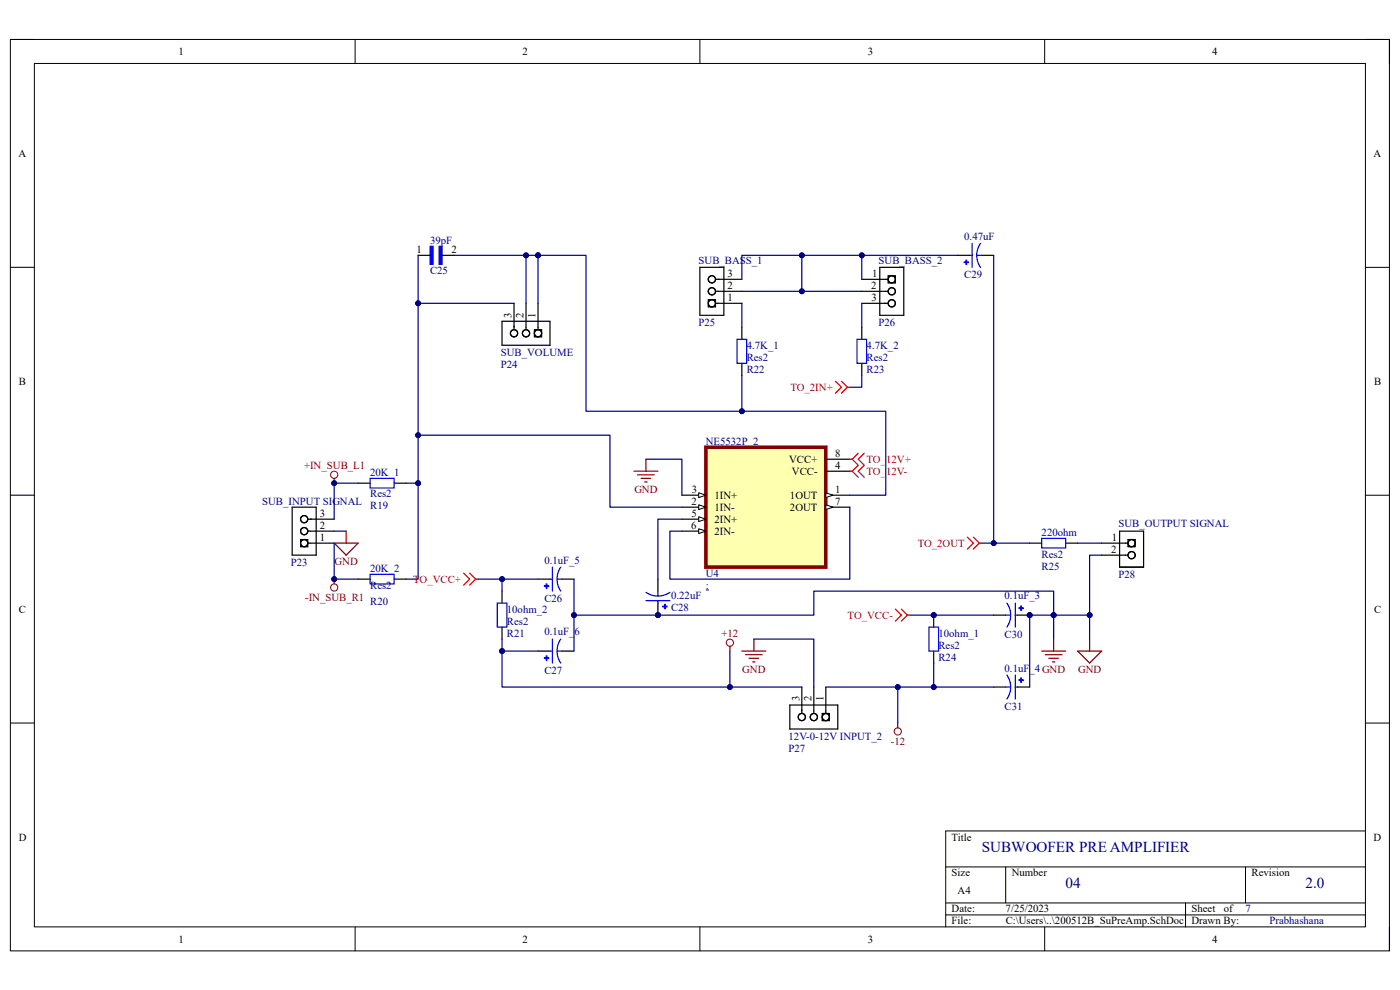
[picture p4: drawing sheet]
<svg xmlns="http://www.w3.org/2000/svg" width="297mm" height="210mm" viewBox="0 0 297 210" stroke-linecap="round" stroke-linejoin="round" font-family="sans-serif">
<path d="M2.2 8.4h292.6v193.3h-292.6z" fill="none" stroke="#000" stroke-width=".21"/>
<path d="M7.3 13.5h282.4v183.1h-282.4z" fill-rule="evenodd" fill="#fff"/>
<g fill="none" stroke="#000" stroke-width=".21">
<path d="M2.2 8.4h5.1M7.3 13.5h282.4v183.1h-282.4zM75.3 8.4v5.1M148.5 8.4v5.1M221.6 8.4v5.1M289.7 8.4h5.1v5.1M2.2 56.7h5.1M289.7 56.7h5.1M2.2 105h5.1M289.7 105.1h5.1M2.2 153.4h5.1M289.7 153.4h5.1"/>
<path d="M289.7 176.3h-89.1v20.3M75.3 196.6v5.1M148.5 196.6v5.1M200.6 183.9h89.1M200.6 191.5h89.1M200.6 194.1h89.1M213.4 183.9v7.6M221.6 196.6v5.1M251.5 191.5v5.1M264.2 183.9v7.6M294.8 196.6v5.1"/>
</g>
<path d="M149.8 125.2h.6" fill="none" stroke="#000080" stroke-width=".21"/>
<path d="M149.8 94.9h25.4v25.4h-25.4z" fill-rule="evenodd" fill="#ffffb0"/>
<path d="M149.8 94.9h25.4v25.4h-25.4z" fill="none" stroke="#800000" stroke-width=".76"/>
<path d="M144.7 105h5.1" fill="none" stroke="#000" stroke-width=".25"/>
<path d="M148.2 104.5l1.6 .5-1.6 .6z" fill="#f8fcff"/>
<path d="M148.2 104.5l1.6 .5-1.6 .6z" fill="none" stroke="#000" stroke-width=".21"/>
<path d="M144.7 107.6h5.1" fill="none" stroke="#000" stroke-width=".25"/>
<path d="M148.2 107.1l1.6 .5-1.6 .5z" fill="#f8fcff"/>
<path d="M148.2 107.1l1.6 .5-1.6 .5z" fill="none" stroke="#000" stroke-width=".21"/>
<path d="M144.7 110.1h5.1" fill="none" stroke="#000" stroke-width=".25"/>
<path d="M148.2 109.6l1.6 .5-1.6 .5z" fill="#f8fcff"/>
<path d="M148.2 109.6l1.6 .5-1.6 .5z" fill="none" stroke="#000" stroke-width=".21"/>
<path d="M144.7 112.7h5.1" fill="none" stroke="#000" stroke-width=".25"/>
<path d="M148.2 112.2l1.6 .5-1.6 .5z" fill="#f8fcff"/>
<path d="M148.2 112.2l1.6 .5-1.6 .5z" fill="none" stroke="#000" stroke-width=".21"/>
<path d="M175.2 97.4h5.1M175.2 100h5.1M175.2 105.1h5.1" fill="none" stroke="#000" stroke-width=".25"/>
<path d="M175.2 104.5l1.5 .6-1.5 .5z" fill="#f8fcff"/>
<path d="M175.2 104.5l1.5 .6-1.5 .5z" fill="none" stroke="#000" stroke-width=".21"/>
<path d="M175.2 107.6h5.1" fill="none" stroke="#000" stroke-width=".25"/>
<path d="M175.2 107.1l1.5 .5-1.5 .5z" fill="#f8fcff"/>
<path d="M175.2 107.1l1.5 .5-1.5 .5z" fill="none" stroke="#000" stroke-width=".21"/>
<path d="M91.2 52.3h.7v3.8h-.7z" fill-rule="evenodd" fill="#00f"/>
<path d="M91.2 52.3h.7v3.8h-.7z" fill="none" stroke="#00f" stroke-width=".25"/>
<path d="M93.2 52.3h.6v3.8h-.6z" fill-rule="evenodd" fill="#00f"/>
<path d="M93.2 52.3h.6v3.8h-.6zM156.4 72h2v5.1h-2zM181.8 72h2v5.1h-2zM78.5 101.5h5.1v2h-5.1zM78.5 121.8h5.1v2.1h-5.1zM105.5 127.9h2v5.1h-2z" fill="none" stroke="#00f" stroke-width=".25"/>
<g fill="none" stroke="#000" stroke-width=".25">
<path d="M88.7 54.2h2.5M93.8 54.2h2.5M148.5 56.7h5.1v10.2h-5.1zM151.8 59.3h5.6M182.8 59.3h5.6M186.6 56.7h5.1v10.2h-5.1zM188.4 58.5h1.5v1.5h-1.5zM106.5 68.2h10.2v5h-10.2zM109.1 64.3v5.6M111.6 64.3v5.6M113.4 69.9h1.5v1.6h-1.5zM114.1 64.3v5.6"/>
<path d="M150.3 63.6h1.5v1.5h-1.5zM151.8 64.3h5.6M151.8 61.8h5.6M157.4 69.4v2.6M157.4 77.1v2.5M182.8 64.3h5.6M182.8 61.8h5.6M182.8 69.4v2.6M182.8 77.1v2.5M62 107.6h5.1v10.2h-5.1zM63.8 114.5h1.5v1.5h-1.5zM65.3 115.2h5.6"/>
<path d="M65.3 112.7h5.6M65.3 110.1h5.6M76 102.5h2.5M83.6 102.5h2.6M76 122.9h2.5M83.6 122.9h2.6M106.5 125.4v2.5M106.5 133v2.6M167.6 149.6h10.1v5.1h-10.1zM170.1 145.7v5.6M172.7 145.7v5.6M174.4 151.4h1.6v1.5h-1.6z"/>
<path d="M175.2 145.8v5.6"/>
<circle cx="151" cy="59.3" r=".76"/>
<circle cx="189.2" cy="59.3" r=".76"/>
<circle cx="109" cy="70.7" r=".76"/>
<circle cx="109.1" cy="70.7" r=".76"/>
<circle cx="111.6" cy="70.7" r=".76"/>
<circle cx="114.1" cy="70.7" r=".76"/>
<circle cx="151" cy="61.8" r=".76"/>
<circle cx="151" cy="64.3" r=".76"/>
<circle cx="189.2" cy="61.8" r=".76"/>
<circle cx="189.2" cy="64.3" r=".76"/>
<circle cx="64.5" cy="115.2" r=".76"/>
<circle cx="64.5" cy="110.1" r=".76"/>
<circle cx="64.5" cy="112.7" r=".76"/>
<circle cx="170.1" cy="152.1" r=".76"/>
<circle cx="172.7" cy="152.1" r=".76"/>
<circle cx="175.2" cy="152.1" r=".76"/>
</g>
<circle cx="198.1" cy="130.5" r=".51" fill="#000080"/>
<circle cx="198.1" cy="130.5" r=".51" fill="none" stroke="#000080" stroke-width=".21"/>
<path d="M198.1 130.5v2.5" fill="none" stroke="#000" stroke-width=".25"/>
<circle cx="198.1" cy="130.5" r=".51" fill="#000080"/>
<circle cx="198.1" cy="130.5" r=".51" fill="none" stroke="#000080" stroke-width=".21"/>
<path d="M218.5 115.2h2.5M226.1 115.2h2.5M198.1 138.1v2.6" fill="none" stroke="#000" stroke-width=".25"/>
<path d="M221 114.2h5.1v2h-5.1zM197.1 133h2v5.1h-2z" fill="none" stroke="#00f" stroke-width=".25"/>
<path d="M115.5 124.3h.9v.1h-.9z" fill-rule="evenodd" fill="#00f"/>
<path d="M115.5 124.3h.9v.1h-.9z" fill="none" stroke="#00f" stroke-width=".25"/>
<path d="M115.9 123.9h.1v.9h-.1z" fill-rule="evenodd" fill="#00f"/>
<path d="M115.9 123.9h.1v.9h-.1zM116.7 122.9h.5M117.2 120.3v5.1M118.2 122.9h1M119 120.3a4.4 4.4 0 0 0 0 5.1" fill="none" stroke="#00f" stroke-width=".25"/>
<path d="M114.1 122.9h2.6M119.2 122.9h2.6" fill="none" stroke="#000" stroke-width=".25"/>
<path d="M115.5 139.5h.9v.2h-.9z" fill-rule="evenodd" fill="#00f"/>
<path d="M115.5 139.5h.9v.2h-.9z" fill="none" stroke="#00f" stroke-width=".25"/>
<path d="M115.9 139.1h.1v.9h-.1z" fill-rule="evenodd" fill="#00f"/>
<path d="M115.9 139.1h.1v.9h-.1zM116.7 138.1h.5M117.2 135.6v5.1M118.2 138.1h1M119 135.6a4.4 4.4 0 0 0 0 5.1" fill="none" stroke="#00f" stroke-width=".25"/>
<path d="M114.1 138.1h2.6M119.2 138.1h2.6" fill="none" stroke="#000" stroke-width=".25"/>
<circle cx="139.6" cy="130.5" r=".51" fill="#000080"/>
<circle cx="139.6" cy="130.5" r=".51" fill="none" stroke="#000080" stroke-width=".21"/>
<path d="M141 128.2h.1v.9h-.1z" fill-rule="evenodd" fill="#00f"/>
<path d="M141 128.2h.1v.9h-.1z" fill="none" stroke="#00f" stroke-width=".25"/>
<path d="M140.6 128.6h.9v.1h-.9z" fill-rule="evenodd" fill="#00f"/>
<path d="M137 125.7a4.4 4.4 0 0 0 5.1 0M137 127.4h5.1M139.6 125.4v1M139.6 127.4v.5M140.6 128.6h.9v.1h-.9z" fill="none" stroke="#00f" stroke-width=".25"/>
<path d="M139.6 127.9v2.6" fill="none" stroke="#000" stroke-width=".25"/>
<circle cx="139.6" cy="130.5" r=".51" fill="#000080"/>
<circle cx="139.6" cy="130.5" r=".51" fill="none" stroke="#000080" stroke-width=".21"/>
<path d="M139.6 122.9v2.5" fill="none" stroke="#000" stroke-width=".25"/>
<circle cx="218.4" cy="130.5" r=".51" fill="#000080"/>
<circle cx="218.4" cy="130.5" r=".51" fill="none" stroke="#000080" stroke-width=".21"/>
<path d="M216.2 129h.9v.1h-.9z" fill-rule="evenodd" fill="#00f"/>
<path d="M216.2 129h.9v.1h-.9z" fill="none" stroke="#00f" stroke-width=".25"/>
<path d="M216.6 128.6h.1v.9h-.1z" fill-rule="evenodd" fill="#00f"/>
<path d="M213.4 130.5h1M213.6 127.9a4.4 4.4 0 0 1 0 5.1M215.4 127.9v5.1M215.4 130.5h.5M216.6 128.6h.1v.9h-.1z" fill="none" stroke="#00f" stroke-width=".25"/>
<path d="M215.9 130.5h2.6" fill="none" stroke="#000" stroke-width=".25"/>
<circle cx="218.4" cy="130.5" r=".51" fill="#000080"/>
<circle cx="218.4" cy="130.5" r=".51" fill="none" stroke="#000080" stroke-width=".21"/>
<path d="M210.8 130.5h2.6" fill="none" stroke="#000" stroke-width=".25"/>
<path d="M216.2 144.2h.9v.1h-.9z" fill-rule="evenodd" fill="#00f"/>
<path d="M216.2 144.2h.9v.1h-.9z" fill="none" stroke="#00f" stroke-width=".25"/>
<path d="M216.6 143.8h.1v.9h-.1z" fill-rule="evenodd" fill="#00f"/>
<path d="M213.4 145.8h1M213.6 143.2a4.4 4.4 0 0 1 0 5.1M215.4 143.2v5.1M215.4 145.8h.5M216.6 143.8h.1v.9h-.1z" fill="none" stroke="#00f" stroke-width=".25"/>
<path d="M210.8 145.8h2.6M215.9 145.8h2.6" fill="none" stroke="#000" stroke-width=".25"/>
<path d="M204.6 55.6h.8v.1h-.8z" fill-rule="evenodd" fill="#00f"/>
<path d="M204.6 55.6h.8v.1h-.8z" fill="none" stroke="#00f" stroke-width=".25"/>
<path d="M204.9 55.2h.2v.9h-.2z" fill-rule="evenodd" fill="#00f"/>
<path d="M204.9 55.2h.2v.9h-.2zM205.7 54.2h.5M206.2 51.6v5.1M207.3 54.2h1M208 51.6a4.4 4.4 0 0 0 0 5.1" fill="none" stroke="#00f" stroke-width=".25"/>
<g fill="none" stroke="#000" stroke-width=".25">
<path d="M203.2 54.2h2.5M208.3 54.2h2.5M233.7 115.2h5.6M233.7 117.8h5.6M237.5 112.7h5.1v7.6h-5.1zM239.3 114.5h1.5v1.5h-1.5z"/>
<circle cx="240.1" cy="115.2" r=".76"/>
<circle cx="240.1" cy="117.8" r=".76"/>
</g>
<g fill="none" stroke="#800000" stroke-width=".25">
<path d="M134.5 100h5.1M137 97.4v2.6M70.9 115.2h5.1l-2.6 2.6zM70.9 101.5v1M73.4 112.7v2.5M135.3 100.7h3.5M136 101.5h2.1M136.8 102.2h.5M154.8 137.1v1M157.4 138.1h5.1M158.2 138.9h3.5M158.9 139.6h2.1"/>
<path d="M159.9 135.6v2.5M221 138.1h5.1M221.8 138.9h3.5M222.5 139.6h2M223.5 135.6v2.5M228.6 138.1h5.1l-2.5 2.6zM231.2 135.6v2.5M159.7 140.4h.5M190.5 153.4v1M223.3 140.4h.5"/>
</g>
<g fill="none" stroke="#800000" stroke-width=".21">
<circle cx="70.9" cy="100.7" r=".76"/>
<circle cx="154.8" cy="136.3" r=".76"/>
<circle cx="190.5" cy="155.2" r=".76"/>
</g>
<path d="M177.2 80.9l1.3 1.2-1.3 1.3M178.5 80.9l1.3 1.2M179.8 82.1l-1.3 1.3M179.8 82.1h.5M205.2 114l1.3 1.2-1.3 1.3M206.5 114l1.3 1.2M207.8 115.2l-1.3 1.3M207.8 115.2h.5M189.9 129.2l1.3 1.3-1.3 1.3M191.2 129.2l1.3 1.3M192.5 130.5l-1.3 1.3M192.5 130.5h.5" fill="none" stroke="#f00" stroke-width=".25"/>
<circle cx="70.9" cy="102.5" r=".51" fill="#000080"/>
<circle cx="70.9" cy="102.5" r=".51" fill="none" stroke="#000080" stroke-width=".21"/>
<circle cx="70.9" cy="124.6" r=".76" fill="none" stroke="#800000" stroke-width=".21"/>
<path d="M70.9 122.9v1" fill="none" stroke="#800000" stroke-width=".25"/>
<circle cx="70.9" cy="122.9" r=".51" fill="#000080"/>
<circle cx="70.9" cy="122.9" r=".51" fill="none" stroke="#000080" stroke-width=".21"/>
<path d="M98.4 121.6l1.2 1.3-1.2 1.2M99.6 121.6l1.3 1.3M100.9 122.9l-1.3 1.2M100.9 122.9h.5" fill="none" stroke="#f00" stroke-width=".25"/>
<path d="M70.9 115.2v7.7h5.1" fill="none" stroke="#000080" stroke-width=".25"/>
<circle cx="70.9" cy="122.9" r=".51" fill="#000080"/>
<circle cx="70.9" cy="122.9" r=".51" fill="none" stroke="#000080" stroke-width=".21"/>
<path d="M114.1 54.2v10.1" fill="none" stroke="#000080" stroke-width=".25"/>
<circle cx="114.1" cy="54.2" r=".51" fill="#000080"/>
<circle cx="114.1" cy="54.2" r=".51" fill="none" stroke="#000080" stroke-width=".21"/>
<path d="M88.7 92.3h40.7v15.3h15.3" fill="none" stroke="#000080" stroke-width=".25"/>
<circle cx="88.7" cy="92.3" r=".51" fill="#000080"/>
<circle cx="88.7" cy="92.3" r=".51" fill="none" stroke="#000080" stroke-width=".21"/>
<path d="M106.5 135.6v2.5h7.6" fill="none" stroke="#000080" stroke-width=".25"/>
<circle cx="106.5" cy="138.1" r=".51" fill="#000080"/>
<circle cx="106.5" cy="138.1" r=".51" fill="none" stroke="#000080" stroke-width=".21"/>
<path d="M157.4 64.3v5.1M157.4 79.6v7.6" fill="none" stroke="#000080" stroke-width=".25"/>
<circle cx="157.4" cy="87.2" r=".51" fill="#000080"/>
<circle cx="157.4" cy="87.2" r=".51" fill="none" stroke="#000080" stroke-width=".21"/>
<path d="M182.8 79.6v2.5h-2.5M182.8 64.3v5.1M198.1 145.8h12.7" fill="none" stroke="#000080" stroke-width=".25"/>
<circle cx="198.1" cy="145.8" r=".51" fill="#000080"/>
<circle cx="198.1" cy="145.8" r=".51" fill="none" stroke="#000080" stroke-width=".21"/>
<path d="M76 102.5h-5.1v7.6" fill="none" stroke="#000080" stroke-width=".25"/>
<circle cx="70.9" cy="102.5" r=".51" fill="#000080"/>
<circle cx="70.9" cy="102.5" r=".51" fill="none" stroke="#000080" stroke-width=".21"/>
<path d="M111.6 54.2v10.1M70.9 112.7h2.5" fill="none" stroke="#000080" stroke-width=".25"/>
<circle cx="111.6" cy="54.2" r=".51" fill="#000080"/>
<circle cx="111.6" cy="54.2" r=".51" fill="none" stroke="#000080" stroke-width=".21"/>
<path d="M88.7 64.3h20.4" fill="none" stroke="#000080" stroke-width=".25"/>
<circle cx="88.7" cy="64.3" r=".51" fill="#000080"/>
<circle cx="88.7" cy="64.3" r=".51" fill="none" stroke="#000080" stroke-width=".21"/>
<path d="M157.4 61.8h12.7" fill="none" stroke="#000080" stroke-width=".25"/>
<circle cx="170.1" cy="61.8" r=".51" fill="#000080"/>
<circle cx="170.1" cy="61.8" r=".51" fill="none" stroke="#000080" stroke-width=".21"/>
<path d="M170.1 54.2v7.6h12.7" fill="none" stroke="#000080" stroke-width=".25"/>
<circle cx="170.1" cy="54.2" r=".51" fill="#000080"/>
<circle cx="170.1" cy="54.2" r=".51" fill="none" stroke="#000080" stroke-width=".21"/>
<circle cx="170.1" cy="61.8" r=".51" fill="#000080"/>
<circle cx="170.1" cy="61.8" r=".51" fill="none" stroke="#000080" stroke-width=".21"/>
<path d="M182.8 54.2v5.1" fill="none" stroke="#000080" stroke-width=".25"/>
<circle cx="182.8" cy="54.2" r=".51" fill="#000080"/>
<circle cx="182.8" cy="54.2" r=".51" fill="none" stroke="#000080" stroke-width=".21"/>
<path d="M228.6 115.2h5.1M223.5 135.6v-5.1h-5v15.3" fill="none" stroke="#000080" stroke-width=".25"/>
<circle cx="218.4" cy="130.5" r=".51" fill="#000080"/>
<circle cx="218.4" cy="130.5" r=".51" fill="none" stroke="#000080" stroke-width=".21"/>
<circle cx="223.5" cy="130.5" r=".51" fill="#000080"/>
<circle cx="223.5" cy="130.5" r=".51" fill="none" stroke="#000080" stroke-width=".21"/>
<path d="M223.5 130.5h7.7" fill="none" stroke="#000080" stroke-width=".25"/>
<circle cx="223.5" cy="130.5" r=".51" fill="#000080"/>
<circle cx="223.5" cy="130.5" r=".51" fill="none" stroke="#000080" stroke-width=".21"/>
<circle cx="231.2" cy="130.5" r=".51" fill="#000080"/>
<circle cx="231.2" cy="130.5" r=".51" fill="none" stroke="#000080" stroke-width=".21"/>
<path d="M154.8 138.1v7.6M159.9 135.6h12.8v10.1" fill="none" stroke="#000080" stroke-width=".25"/>
<circle cx="154.8" cy="145.7" r=".51" fill="#000080"/>
<circle cx="154.8" cy="145.7" r=".51" fill="none" stroke="#000080" stroke-width=".21"/>
<path d="M190.5 145.8v7.6" fill="none" stroke="#000080" stroke-width=".25"/>
<circle cx="190.5" cy="145.8" r=".51" fill="#000080"/>
<circle cx="190.5" cy="145.8" r=".51" fill="none" stroke="#000080" stroke-width=".21"/>
<path d="M121.8 130.5h50.9v-5.1h50.8v5.1" fill="none" stroke="#000080" stroke-width=".25"/>
<circle cx="121.8" cy="130.5" r=".51" fill="#000080"/>
<circle cx="121.8" cy="130.5" r=".51" fill="none" stroke="#000080" stroke-width=".21"/>
<circle cx="139.6" cy="130.5" r=".51" fill="#000080"/>
<circle cx="139.6" cy="130.5" r=".51" fill="none" stroke="#000080" stroke-width=".21"/>
<circle cx="223.5" cy="130.5" r=".51" fill="#000080"/>
<circle cx="223.5" cy="130.5" r=".51" fill="none" stroke="#000080" stroke-width=".21"/>
<path d="M210.8 54.2v61M144.7 110.1h-5.1v12.8" fill="none" stroke="#000080" stroke-width=".25"/>
<circle cx="210.8" cy="115.2" r=".51" fill="#000080"/>
<circle cx="210.8" cy="115.2" r=".51" fill="none" stroke="#000080" stroke-width=".21"/>
<path d="M137 97.4h7.7v7.6M193 130.5h17.8" fill="none" stroke="#000080" stroke-width=".25"/>
<circle cx="198.1" cy="130.5" r=".51" fill="#000080"/>
<circle cx="198.1" cy="130.5" r=".51" fill="none" stroke="#000080" stroke-width=".21"/>
<path d="M86.2 102.5h2.5" fill="none" stroke="#000080" stroke-width=".25"/>
<circle cx="88.7" cy="102.5" r=".51" fill="#000080"/>
<circle cx="88.7" cy="102.5" r=".51" fill="none" stroke="#000080" stroke-width=".21"/>
<path d="M114.1 122.9h-7.6v2.5" fill="none" stroke="#000080" stroke-width=".25"/>
<circle cx="106.5" cy="122.9" r=".51" fill="#000080"/>
<circle cx="106.5" cy="122.9" r=".51" fill="none" stroke="#000080" stroke-width=".21"/>
<path d="M101.4 122.9h5.1" fill="none" stroke="#000080" stroke-width=".25"/>
<circle cx="106.5" cy="122.9" r=".51" fill="#000080"/>
<circle cx="106.5" cy="122.9" r=".51" fill="none" stroke="#000080" stroke-width=".21"/>
<path d="M88.7 54.2v68.7h-2.5M180.3 107.6v15.3h-38.2v-10.2h2.6" fill="none" stroke="#000080" stroke-width=".25"/>
<circle cx="88.7" cy="64.3" r=".51" fill="#000080"/>
<circle cx="88.7" cy="64.3" r=".51" fill="none" stroke="#000080" stroke-width=".21"/>
<circle cx="88.7" cy="92.3" r=".51" fill="#000080"/>
<circle cx="88.7" cy="92.3" r=".51" fill="none" stroke="#000080" stroke-width=".21"/>
<circle cx="88.7" cy="102.5" r=".51" fill="#000080"/>
<circle cx="88.7" cy="102.5" r=".51" fill="none" stroke="#000080" stroke-width=".21"/>
<path d="M96.3 54.2h17.8" fill="none" stroke="#000080" stroke-width=".25"/>
<circle cx="111.6" cy="54.2" r=".51" fill="#000080"/>
<circle cx="111.6" cy="54.2" r=".51" fill="none" stroke="#000080" stroke-width=".21"/>
<circle cx="114.1" cy="54.2" r=".51" fill="#000080"/>
<circle cx="114.1" cy="54.2" r=".51" fill="none" stroke="#000080" stroke-width=".21"/>
<path d="M106.5 138.1v7.6h63.6" fill="none" stroke="#000080" stroke-width=".25"/>
<circle cx="154.8" cy="145.7" r=".51" fill="#000080"/>
<circle cx="154.8" cy="145.7" r=".51" fill="none" stroke="#000080" stroke-width=".21"/>
<circle cx="106.5" cy="138.1" r=".51" fill="#000080"/>
<circle cx="106.5" cy="138.1" r=".51" fill="none" stroke="#000080" stroke-width=".21"/>
<path d="M114.1 54.2h10.2v33h63.6v17.9h-7.6" fill="none" stroke="#000080" stroke-width=".25"/>
<circle cx="114.1" cy="54.2" r=".51" fill="#000080"/>
<circle cx="114.1" cy="54.2" r=".51" fill="none" stroke="#000080" stroke-width=".21"/>
<circle cx="157.4" cy="87.2" r=".51" fill="#000080"/>
<circle cx="157.4" cy="87.2" r=".51" fill="none" stroke="#000080" stroke-width=".21"/>
<path d="M198.1 140.7v5.1h-22.9" fill="none" stroke="#000080" stroke-width=".25"/>
<circle cx="198.1" cy="145.8" r=".51" fill="#000080"/>
<circle cx="198.1" cy="145.8" r=".51" fill="none" stroke="#000080" stroke-width=".21"/>
<circle cx="190.5" cy="145.8" r=".51" fill="#000080"/>
<circle cx="190.5" cy="145.8" r=".51" fill="none" stroke="#000080" stroke-width=".21"/>
<path d="M203.2 54.2h-45.8v5.1" fill="none" stroke="#000080" stroke-width=".25"/>
<circle cx="170.1" cy="54.2" r=".51" fill="#000080"/>
<circle cx="170.1" cy="54.2" r=".51" fill="none" stroke="#000080" stroke-width=".21"/>
<circle cx="182.8" cy="54.2" r=".51" fill="#000080"/>
<circle cx="182.8" cy="54.2" r=".51" fill="none" stroke="#000080" stroke-width=".21"/>
<path d="M208.3 115.2h10.2" fill="none" stroke="#000080" stroke-width=".25"/>
<circle cx="210.8" cy="115.2" r=".51" fill="#000080"/>
<circle cx="210.8" cy="115.2" r=".51" fill="none" stroke="#000080" stroke-width=".21"/>
<path d="M233.7 117.8h-2.5v17.8" fill="none" stroke="#000080" stroke-width=".25"/>
<circle cx="231.2" cy="130.5" r=".51" fill="#000080"/>
<circle cx="231.2" cy="130.5" r=".51" fill="none" stroke="#000080" stroke-width=".21"/>
<path d="M121.8 122.9v15.2" fill="none" stroke="#000080" stroke-width=".25"/>
<circle cx="121.8" cy="130.5" r=".51" fill="#000080"/>
<circle cx="121.8" cy="130.5" r=".51" fill="none" stroke="#000080" stroke-width=".21"/>
<path d="M180.3 97.4h.5M180.3 100h.5M180.8 97.4l1.3 1.3-1.3 1.3M180.8 100l1.3 1.2M182.1 96.1l-1.3 1.3M183.3 96.1l-1.2 1.3 1.2 1.3-1.2 1.3 1.2 1.2" fill="none" stroke="#f00" stroke-width=".25"/>
<g font-size="3.2" fill="#000080">
<text x="208.3" y="180.6">SUBWOOFER PRE AMPLIFIER</text>
<text x="226.1" y="188.3">04</text>
<text x="277" y="188.3">2.0</text>
</g>
<g font-size="2.3">
<text x="37.9" y="11.7">1</text>
<text x="110.9" y="11.7">2</text>
<text x="184.1" y="11.7">3</text>
<text x="257.1" y="11.7">4</text>
<text x="3.9" y="33.3">A</text>
<text x="291.4" y="33.3">A</text>
<text x="88.3" y="53.6">1</text>
<text x="95.8" y="53.6">2</text>
<text x="154.3" y="58.7">3</text>
<text x="185" y="58.7">1</text>
<text x="154.3" y="63.8">1</text>
<text x="154.3" y="61.3">2</text>
<text x="184.8" y="61.3">2</text>
<text x="184.9" y="63.8">3</text>
<text x="108.5" y="67.4" transform="rotate(-90 108.5 67.4)">3</text>
<text x="111.1" y="67.4" transform="rotate(-90 111.1 67.4)">2</text>
<text x="113.6" y="67.4" transform="rotate(-90 113.6 67.4)">1</text>
<text x="4" y="81.6">B</text>
<text x="291.5" y="81.6">B</text>
<text x="167.4" y="98.2">VCC+</text>
<text x="168" y="100.7">VCC-</text>
<text x="177.2" y="96.9">8</text>
<text x="177.2" y="99.4">4</text>
<text x="146.7" y="107.1">2</text>
<text x="146.8" y="104.5">3</text>
<text x="151.6" y="105.8">1IN+</text>
<text x="167.6" y="105.8">1OUT</text>
<text x="177.2" y="104.5">1</text>
<text x="177.2" y="107.1">7</text>
<text x="67.8" y="112.1">2</text>
<text x="67.8" y="109.6">3</text>
<text x="146.6" y="112.1">6</text>
<text x="146.7" y="109.6">5</text>
<text x="151.6" y="108.3">1IN-</text>
<text x="151.6" y="110.9">2IN+</text>
<text x="151.6" y="113.4">2IN-</text>
<text x="167.6" y="108.3">2OUT</text>
<text x="67.8" y="114.7">1</text>
<text x="235.7" y="117.3">2</text>
<text x="235.9" y="114.7">1</text>
<text x="4" y="130">C</text>
<text x="291.5" y="130">C</text>
<text x="169.6" y="148.8" transform="rotate(-90 169.6 148.8)">3</text>
<text x="172.2" y="148.8" transform="rotate(-90 172.2 148.8)">2</text>
<text x="174.7" y="148.8" transform="rotate(-90 174.7 148.8)">1</text>
<text x="4" y="178.3">D</text>
<text x="201.9" y="178.3">Title</text>
<text x="291.4" y="178.3">D</text>
<text x="201.9" y="185.9">Size</text>
<text x="214.6" y="185.9">Number</text>
<text x="265.5" y="185.9">Revision</text>
<text x="203.2" y="189.7">A4</text>
<text x="201.9" y="193.5">Date:</text>
<text x="201.9" y="196.1">File:</text>
<text x="213.3" y="193.5">7/25/2023</text>
<text x="213.4" y="196.1">C:\Users\..\200512B_SuPreAmp.SchDoc Drawn By:</text>
<text x="252.8" y="193.5">Sheet</text>
<text x="259.6" y="193.5">of</text>
<text x="37.9" y="199.9">1</text>
<text x="110.9" y="199.9">2</text>
<text x="184.1" y="199.9">3</text>
<text x="257.1" y="199.9">4</text>
</g>
<g font-size="2.3" fill="#000080">
<text x="91.2" y="51.7">39pF</text>
<text x="204.6" y="50.8">0.47uF</text>
<text x="91.2" y="58.1">C25</text>
<text x="148.2" y="55.9">SUB_BASS_1</text>
<text x="186.4" y="55.9">SUB_BASS_2</text>
<text x="204.6" y="59">C29</text>
<text x="148.2" y="69.2">P25</text>
<text x="186.4" y="69.2">P26</text>
<text x="106.3" y="75.5">SUB_VOLUME</text>
<text x="158.4" y="74">4.7K_1</text>
<text x="158.4" y="76.5">Res2</text>
<text x="183.9" y="74">4.7K_2</text>
<text x="183.9" y="76.5">Res2</text>
<text x="106.3" y="78.1">P24</text>
<text x="158.4" y="79.1">R22</text>
<text x="183.9" y="79.1">R23</text>
<text x="149.7" y="94.4">NE5532P_2</text>
<text x="78.5" y="101">20K_1</text>
<text x="55.6" y="107.1">SUB_INPUT SIGNAL</text>
<text x="78.5" y="105.5">Res2</text>
<text x="78.5" y="108.1">R19</text>
<text x="221" y="113.7">220ohm</text>
<text x="237.3" y="111.9">SUB_OUTPUT SIGNAL</text>
<text x="115.5" y="119.5">0.1uF_5</text>
<text x="221" y="118.3">Res2</text>
<text x="61.7" y="120.1">P23</text>
<text x="78.5" y="121.3">20K_2</text>
<text x="78.5" y="124.9">Res2</text>
<text x="149.7" y="124.9">:</text>
<text x="149.7" y="122.3">U4</text>
<text x="221" y="120.8">R25</text>
<text x="237.3" y="122.6">P28</text>
<text x="78.5" y="128.4">R20</text>
<text x="107.5" y="130">10ohm_2</text>
<text x="115.5" y="127.7">C26</text>
<text x="142.4" y="127.2">0.22uF</text>
<text x="142.4" y="129.7">C28</text>
<text x="213.1" y="127.2">0.1uF_3</text>
<text x="107.5" y="135">R21</text>
<text x="107.5" y="132.5">Res2</text>
<text x="115.5" y="134.8">0.1uF_6</text>
<text x="199.1" y="135">10ohm_1</text>
<text x="199.1" y="137.6">Res2</text>
<text x="213.1" y="135.3">C30</text>
<text x="115.5" y="143">C27</text>
<text x="199.1" y="140.1">R24</text>
<text x="213.1" y="142.5">0.1uF_4 GND</text>
<text x="213.1" y="150.6">C31</text>
<text x="167.3" y="156.9">12V-0-12V INPUT_2</text>
<text x="167.3" y="159.5">P27</text>
<text x="264.2" y="193.5">7</text>
<text x="269.3" y="196.1">Prabhashana</text>
</g>
<g font-size="2.3" fill="#f00">
<text x="167.7" y="82.9">TO_2IN+</text>
<text x="183.9" y="98.2">TO_12V+</text>
<text x="183.9" y="100.7">TO_12V-</text>
<text x="194.7" y="116">TO_2OUT</text>
<text x="87.7" y="123.6">TO_VCC+</text>
<text x="179.8" y="131.2">TO_VCC-</text>
</g>
<g font-size="2.3" fill="#800000">
<text x="64.5" y="99.4">+IN_SUB_L1</text>
<text x="134.6" y="104.5">GND</text>
<text x="71" y="119.8">GND</text>
<text x="64.7" y="127.4">-IN_SUB_R1</text>
<text x="153.1" y="135">+12</text>
<text x="157.5" y="142.7">GND</text>
<text x="228.7" y="142.7">GND</text>
<text x="189" y="157.9">-12</text>
</g>
</svg>
